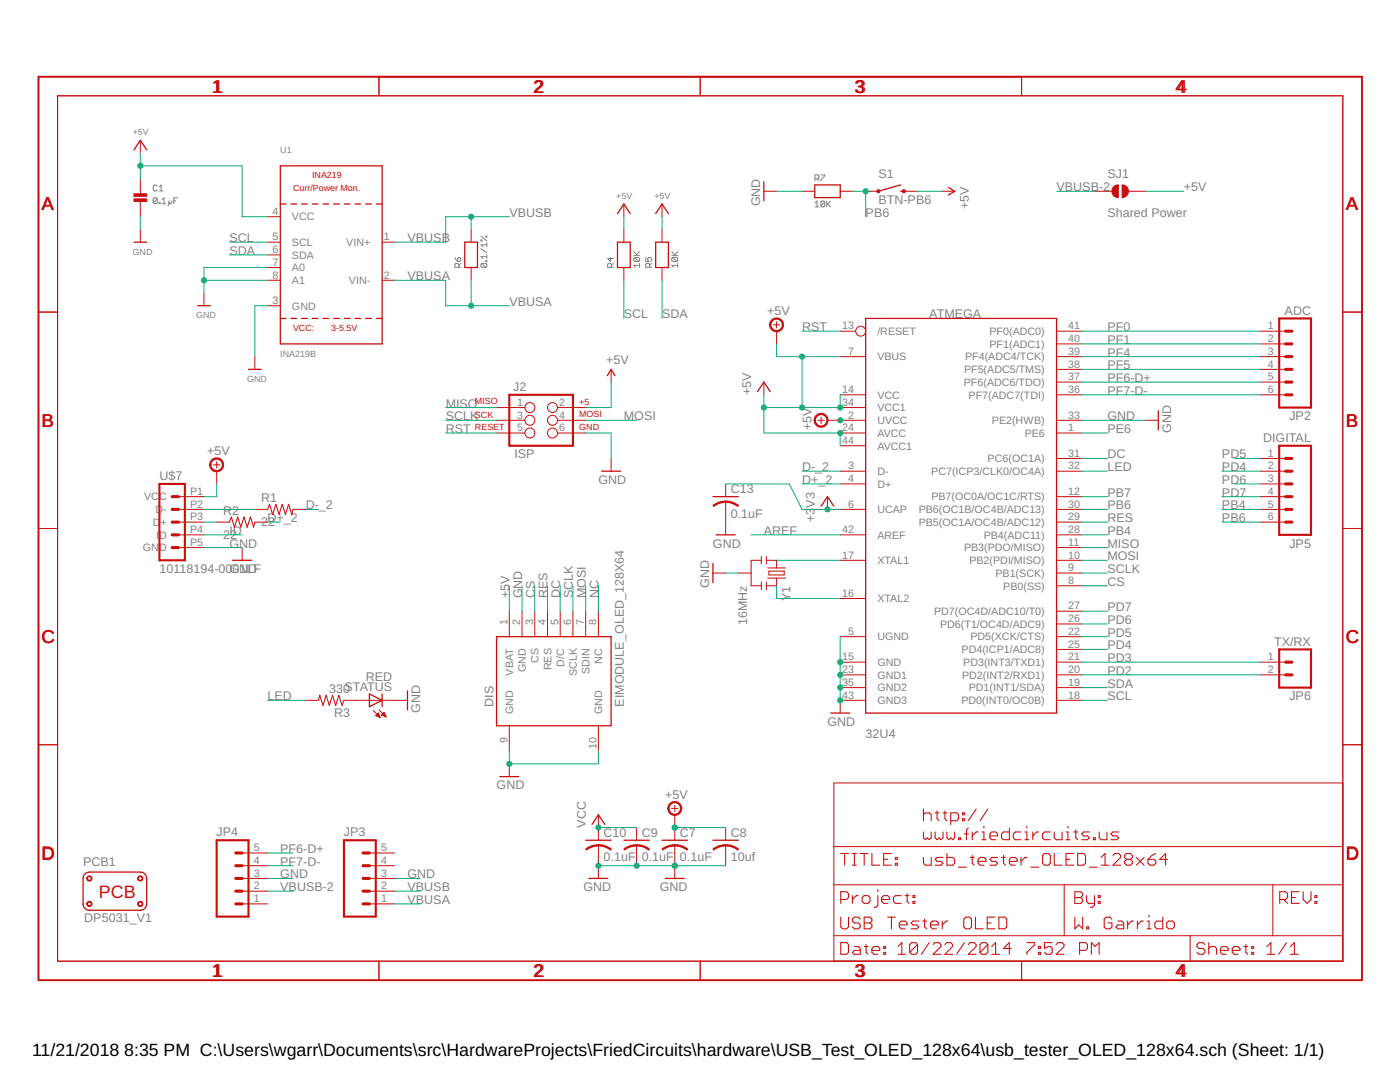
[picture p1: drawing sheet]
<svg xmlns="http://www.w3.org/2000/svg" width="279mm" height="216mm" viewBox="0 0 279 216" stroke-linecap="round" stroke-linejoin="round" font-family="sans-serif">
<g fill="none" stroke="#808080" stroke-width=".2">
<path d="M31.4 37.1l-.2-.2h-.4l-.2 .2v.8l.2 .2h.4l.2-.2M31.4 39.7l-.2-.2h-.4l-.2 .2v.7M31.4 39.7v.7l-.2 .2h-.4l-.2-.2M31.4 39.7l-.8 .7M31.7 38.1h.8M31.7 37.3l.5-.4v1.2M32.3 39.9l.4-.4v1.1M35.5 39.5h-.8v1.1M162.6 35.7h.6l.2-.2v-.4l-.2-.2h-.6v1.2M163 35.7l.4 .4M163.8 34.9h.8v.2l-.8 .8v.2M31.7 40.4h.3v.2h-.3z"/>
<path d="M32.3 40.6h.8M33.7 40.1v.7l-.2 .2M34.3 40.1v.3l-.2 .2-.4-.2M34.7 40.1h.4M90.8 51.4l.6 .8M91.4 51.6l.2-.2 .3 .2v.4l-.1 .2h-.4zM91.6 53.3v-.6l-.2-.1h-.4l-.2 .1v.6h1.1M91.9 52.6l-.3 .4M96 47.9h.2v.2h-.2zM96 49.6l1.2 .8M96 47.1l1.2 1M96.2 52.6l-.2 .1v.4l.2 .2h.8"/>
<path d="M96.2 52.6h.8l.2 .1v.4l-.2 .2M96.2 52.6l.8 .7M97 52h.2v.2h-.2zM97 47.1h.2v.2h-.2zM97.2 48.5v.8M97.2 50.8v.8M97.2 51.2h-1.2l.4 .4M97.2 48.9h-1.2l.4 .4M121.8 51.4v.8l-.5-.6h1.1M122 53.3v-.6l-.2-.1h-.3l-.2 .1v.6h1.1M122.4 52.6l-.4 .4M126.5 51h1.1"/>
<path d="M126.5 50.2l.7 .8M126.7 51.4h.7l.2 .2v.4l-.2 .2M126.7 51.4l-.2 .2v.4l.2 .2h.7M126.7 51.4l.7 .8M127.6 53h-1.1l.4 .3M127.6 52.6v.7M127.6 50.2l-.6 .6M128.9 51.4v.8h.6l-.2-.4 .2-.4h.4l.1 .2v.4l-.1 .2M129.6 53.3v-.6l-.1-.1h-.4l-.2 .1v.6h1.1M130 52.6l-.4 .4M134.1 51h1.2M134.1 50.2l.8 .8"/>
<path d="M134.3 51.4l-.2 .2v.4l.2 .2h.8M134.3 51.4h.8l.2 .2v.4l-.2 .2M134.3 51.4l.8 .8M135.3 53h-1.2l.4 .3M135.3 52.6v.7M135.3 50.2l-.6 .6M162.6 40.5l.4-.4v1.2M162.6 41.3h.8M164.6 40.3v.8l-.2 .2h-.4l-.2-.2M164.6 40.3l-.2-.2h-.4l-.2 .2v.8M164.6 40.3l-.8 .8M165 40.1v1.2"/>
<path d="M165.2 40.7l.6 .6M165.8 40.1l-.8 .8"/>
</g>
<g fill="none" stroke="#c90d0c" stroke-width=".25">
<path d="M26.7 29.9l1.3-1.9 1.3 1.9M55.9 33.1h20.4v35.5h-20.4zM152.4 36.3v3.8M162.6 36.9h5.1v2.5h-5.1zM179.7 38.2h.7M179.7 36.9l-4.4 1.3M189.3 37.4l1.2 .8-1.2 .7M26.7 48.3h2.6M55.9 40.7h1.2M58.1 40.7h1.1M60.2 40.7h1.1M62.3 40.7h1.2"/>
<path d="M64.5 40.7h1.1M66.6 40.7h1.1M68.7 40.7h1.1M70.9 40.7h1.1M73 40.7h1.1M75.1 40.7h1.2M92.8 48.3h2.5v5.1h-2.5zM123.2 48.3h2.6v5.1h-2.6zM123.2 42.6l1.3-1.9 1.3 1.9M130.9 48.3h2.5v5.1h-2.5zM130.9 42.6l1.2-1.9 1.3 1.9M39.4 61h2.6"/>
<path d="M49.6 73.7h2.5M55.9 63.5h1.2M58.1 63.5h1.1M60.2 63.5h1.1M62.3 63.5h1.2M64.5 63.5h1.1M66.6 63.5h1.1M68.7 63.5h1.1M70.9 63.5h1.1M73 63.5h1.1M75.1 63.5h1.2M121.2 75l.8-1.3 .7 1.3"/>
<path d="M151.2 78.1l1.2-1.9 1.3 1.9M172.8 63.5h38.1v78.8h-38.1zM120.1 94h3.8M142.3 99.1h5.1M231.2 82v3.8M46.4 111.8h3.8M142.3 112.4v3.8M142.9 106.7h3.8M163.9 101l1.2-1.9 1.3 1.9M73.7 138.5l2.6 1.2-2.6 1.3zM76.3 138.5v2.5M81.3 137.8v3.8"/>
<path d="M99.1 127h22.9v17.8h-22.9zM99.7 155h3.8M165.8 142.3h3.8M16.8 174.5l.5-.4 .5-.1h10.2l.6 .1 .5 .6 .2 .6v5.1l-.2 .5-.5 .6-.6 .1h-10.2l-.5-.1-.5-.3-.2-.8v-5.1zM116.9 167.7h5.1M117.5 175.3h3.8M118.2 164.5l1.2-1.9 1.3 1.9M124.5 167.7h5.1M132.1 167.7h5.1M132.8 175.3h3.8M142.3 167.7h5.1"/>
</g>
<g fill="#c90d0c" stroke="#c90d0c" stroke-width=".2">
<path d="M17.5 174.9a.52 .52 0 0 1 .8 .1 .52 .52 0 0 1-.3 .8 .52 .52 0 0 1-.7-.5h.2a.37 .37 0 0 1 .4-.4 .37 .37 0 0 1 .2 .6 .37 .37 0 0 1-.6-.1l-.2-.1z" fill-rule="evenodd"/>
<path d="M17.5 180a.52 .52 0 0 1 .8 .1 .52 .52 0 0 1-.3 .8 .52 .52 0 0 1-.7-.5h.2a.37 .37 0 0 1 .5-.4 .37 .37 0 0 1 .1 .6 .37 .37 0 0 1-.6-.1l-.2-.1z" fill-rule="evenodd"/>
<path d="M27.6 180a.52 .52 0 0 1 .9 .1 .52 .52 0 0 1-.4 .8 .52 .52 0 0 1-.6-.5h.1a.37 .37 0 0 1 .5-.4 .37 .37 0 0 1 .2 .6 .37 .37 0 0 1-.6-.1l-.2-.1z" fill-rule="evenodd"/>
<path d="M27.6 174.9a.52 .52 0 0 1 .9 .1 .52 .52 0 0 1-.4 .8 .52 .52 0 0 1-.6-.5h.1a.37 .37 0 0 1 .5-.4 .37 .37 0 0 1 .2 .6 .37 .37 0 0 1-.6-.1l-.2-.1z" fill-rule="evenodd"/>
<path d="M144.8 100l1.4 .2 1.2 .7-.2 .1-1.3-.6-1.1-.2z" fill-rule="evenodd"/>
<path d="M142.3 100.9l1.2-.7 1.3-.2v.2l-1 .2-1.4 .6z" fill-rule="evenodd"/>
<path d="M154 63.9a1.4 1.4 0 0 1 2.2 .2 1.4 1.4 0 0 1-.8 2.1 1.4 1.4 0 0 1-1.8-1.4h.2a1.15 1.15 0 0 1 1.7-1 1.15 1.15 0 0 1 .2 1.9 1.15 1.15 0 0 1-1.8-.6l-.1-.3h-.2z" fill-rule="evenodd"/>
<path d="M162.9 82.9a1.39 1.39 0 0 1 2.2 .3 1.39 1.39 0 0 1-.9 2 1.39 1.39 0 0 1-1.7-1.3h.2a1.15 1.15 0 0 1 1.6-1.1 1.15 1.15 0 0 1 .3 1.9 1.15 1.15 0 0 1-1.8-.5l-.1-.3h-.2z" fill-rule="evenodd"/>
<path d="M134.7 168.6l1.3 .2 1.2 .6-.1 .2-1.4-.7-1-.1z" fill-rule="evenodd"/>
<path d="M132.1 169.4l1.2-.6 1.4-.2v.2l-1.5 .3-.9 .5z" fill-rule="evenodd"/>
<path d="M133.6 160.4a1.4 1.4 0 0 1 2.3 .2 1.4 1.4 0 0 1-.9 2.1 1.4 1.4 0 0 1-1.7-1.4h.2a1.15 1.15 0 0 1 1.6-1 1.15 1.15 0 0 1 .3 1.9 1.15 1.15 0 0 1-1.8-.6l-.1-.3h-.2z" fill-rule="evenodd"/>
<path d="M127 168.6l1.4 .2 1.2 .6-.1 .2-1.4-.7-1.1-.1z" fill-rule="evenodd"/>
<path d="M124.5 169.4l1.2-.6 1.3-.2v.2l-1.5 .3-.8 .5z" fill-rule="evenodd"/>
<path d="M119.4 168.6l1.4 .2 1.2 .6-.2 .2-1.3-.7-1.1-.1z" fill-rule="evenodd"/>
<path d="M116.9 169.4l1.2-.6 1.3-.2v.2l-1.5 .3-.9 .5z" fill-rule="evenodd"/>
<path d="M144.8 168.6l1.4 .2 1.2 .6-.2 .2-1.3-.7-1.1-.1z" fill-rule="evenodd"/>
<path d="M142.3 169.4l1.2-.6 1.3-.2v.2l-1.5 .3-.9 .5z" fill-rule="evenodd"/>
<path d="M42.2 91.8a1.39 1.39 0 0 1 2.2 .2 1.39 1.39 0 0 1-.8 2.1 1.39 1.39 0 0 1-1.8-1.3h.3a1.14 1.14 0 0 1 1.7-1 1.14 1.14 0 0 1 .1 1.9 1.14 1.14 0 0 1-1.8-.7v-.2h-.3z" fill-rule="evenodd"/>
<path d="M223.9 36.9a1.27 1.27 0 0 1 1.3 1.3 1.27 1.27 0 0 1-1.3 1.2z" fill-rule="evenodd"/>
<path d="M222.2 37.3l.5-.3 .5-.1v2.5a1.27 1.27 0 0 1-1.2-.7 1.27 1.27 0 0 1 .2-1.4z" fill-rule="evenodd"/>
<circle cx="175.3" cy="38.2" r=".33"/>
<circle cx="180.4" cy="38.2" r=".33"/>
</g>
<g fill="none" stroke="#c90d0c" stroke-width=".2">
<path d="M11.5 19.1h256.5v172.7h-256.5zM75.6 15.3v3.8M139.7 15.3v3.8M203.9 15.3v3.8M28 28v2.5M28 35.6v3.3M28 39.9v3.3M152.4 38.2h2.6M160.1 38.2h2.5M167.7 38.2h2.5M172.8 38.2h2.5M180.4 38.2h2.5"/>
<path d="M188 38.2h2.5M218.5 38.2h3.4M225.2 38.2h3.4M28 45.8v2.5M40.7 58.5v2.5M53.4 48.3h2.5M53.4 55.9h2.5M53.4 43.2h2.5M53.4 50.9h2.5M53.4 53.4h2.5M76.3 48.3h2.5M76.3 55.9h2.5"/>
<path d="M94 45.8v2.5M94 53.4v2.5M124.5 40.7v2.5M124.5 45.8v2.5M124.5 53.4v2.5M132.1 40.7v2.5M132.1 45.8v2.5M132.1 53.4v2.5M7.7 62.3h3.8M50.9 71.2v2.5M53.4 61h2.5M122 73.7v2.5"/>
<path d="M152.4 76.2v2.6M154.3 64.8h1.3M155 64.2v1.2M155 66.1v2.5M167.7 78.8h5.1M167.7 66.1h3.1M167.7 71.2h5.1M210.9 78.8h5M210.9 66.1h5M210.9 68.6h5M210.9 71.2h5M210.9 73.7h5"/>
<path d="M210.9 76.2h5M251.5 78.8h5.1M251.5 66.1h5.1M251.5 68.6h5.1M251.5 71.2h5.1M251.5 73.7h5.1M251.5 76.2h5.1M268 62.3h3.8M35.6 99.1h5.1M42.6 92.8h1.3M43.2 92.1v1.3M43.2 94v2.6"/>
<path d="M99.1 83.9h5.7M99.1 86.4h5.7M99.1 81.3h5.7M111.3 83.9h5.6M111.3 86.4h5.6M111.3 81.3h5.6M122 91.5v2.5M144.8 96.6v2.5M163.2 83.9h1.3M163.9 83.2v1.3M165.1 83.9h7.7M165.1 99.1v2.5"/>
<path d="M167.7 94h5.1M167.7 86.4h5.1M167.7 96.6h5.1M167.7 88.9h5.1M167.7 81.3h5.1M210.9 83.9h5M210.9 94h5M210.9 86.4h5M210.9 91.5h5M210.9 99.1h5M228.6 83.9h2.6M251.5 94h5.1"/>
<path d="M251.5 91.5h5.1M251.5 99.1h5.1M251.5 96.6h5.1M7.7 105.5h3.8M35.6 109.3h5.1M35.6 106.7h5.1M35.6 101.6h5.1M35.6 104.2h5.1M43.2 104.2h2.6M48.3 109.3v2.5M50.9 101.6h2.5M50.9 104.2h2.5"/>
<path d="M58.5 101.6h2.5M142.3 114.3h2.5M144.8 100.1v6.6M147.4 114.3h2.5M151.9 111.8h-2v5.1h2M151.9 111v1.6M151.9 116.1v1.5M153 111.8h2v1.5M153 111v1.6M153 116.1v1.5M153.2 115.4h3.6M153.2 113.3h3.6"/>
<path d="M153.5 114h3v.7h-3zM155 115.4v1.5h-2M167.7 119.4h5.1M167.7 111.8h5.1M167.7 106.7h5.1M167.7 101.6h5.1M210.9 111.8h5M210.9 109.3h5M210.9 114.3h5M210.9 116.9h5M210.9 106.7h5M210.9 101.6h5"/>
<path d="M210.9 104.2h5M251.5 101.6h5.1M251.5 104.2h5.1M268 105.5h3.8M61 139.7h2.6M68.6 139.7h12.7M101.6 122v5M104.2 122v5M106.7 122v5M109.3 122v5M111.8 122v5M114.3 122v5"/>
<path d="M116.9 122v5M119.4 122v5M167.7 132.1h5.1M167.7 127h5.1M167.7 134.7h5.1M167.7 137.2h5.1M172.8 139.7h-5.1v2.6M210.9 132.1h5M210.9 127h5M210.9 122h5M210.9 124.5h5M210.9 129.6h5"/>
<path d="M210.9 134.7h5M210.9 137.2h5M210.9 139.7h5M251.5 132.1h5.1M251.5 134.7h5.1M7.7 148.6h3.8M74.5 141.8l1.4 1.4M75 142.8l.9 .4M75 142.8h.7M75.1 142.6h.5M75.2 142.5h.4M75.2 142.9h.6"/>
<path d="M75.4 142.4h.1M75.5 142.3h.1M75.5 142.3l-.5 .5M75.5 142.3l.4 .9M75.5 143h.3M75.6 141.6l1.4 1.4M75.8 143.1h.1M76.1 142.6h.8M76.1 142.7l.9 .3M76.1 142.7l.5-.5 .4 .8M76.2 142.5h.6M76.4 142.4h.4"/>
<path d="M76.4 142.8h.5M76.5 142.3h.2M76.6 142.2h.1M76.7 142.9h.3M77 143h.1M101.6 144.8v5.1M101.6 152.4v2.6M119.4 144.8v5.1M268 148.6h3.8M268 156.2h-101.6v35.6M48.3 177.8h5.1M48.3 175.3h5.1"/>
<path d="M48.3 172.7h5.1M48.3 170.2h5.1M73.7 177.8h5.1M73.7 175.3h5.1M73.7 172.7h5.1M73.7 170.2h5.1M119.4 162.6v5.1M119.4 168.7v6.6M127 165.1v2.6M127 168.7v4M134 161.3h1.3M134.7 160.7v1.2"/>
<path d="M134.7 162.6v5.1M134.7 168.7v6.6M144.8 165.1v2.6M144.8 168.7v4M166.4 176.6h101.6M166.4 168.9h101.6M212.4 176.6v10.1M254 176.6v10.1M48.3 180.4h5.1M73.7 180.4h5.1M75.6 191.8v3.8M139.7 191.8v3.8"/>
<path d="M166.4 186.7h101.6M203.9 191.8v3.8M237.5 186.7v5.1"/>
<circle cx="171.8" cy="66.1" r=".99"/>
<circle cx="105.7" cy="86.4" r=".99"/>
<circle cx="105.7" cy="81.3" r=".99"/>
<circle cx="105.7" cy="83.9" r=".99"/>
<circle cx="110.3" cy="86.4" r=".99"/>
<circle cx="110.3" cy="81.3" r=".99"/>
<circle cx="110.3" cy="83.9" r=".99"/>
</g>
<path d="M101.6 78.8h12.7v10.1h-12.7zM255.3 63.5h6.3v17.8h-6.3zM31.8 96.6h5.1v15.2h-5.1zM255.3 88.9h6.3v17.8h-6.3zM255.3 129.6h6.3v7.6h-6.3zM43.2 167.7h6.4v15.2h-6.4zM68.6 167.7h6.4v15.2h-6.4z" fill="none" stroke="#c90d0c" stroke-width=".42"/>
<g fill="none" stroke="#c90d0c" stroke-width=".61">
<path d="M256.6 71.2h1.2M256.6 68.6h1.2M256.6 66.1h1.2M256.6 76.2h1.2M256.6 73.7h1.2M256.6 78.8h1.2M34.4 99.1h1.2M256.6 96.6h1.2M256.6 94h1.2M256.6 91.5h1.2M256.6 99.1h1.2M34.4 101.6h1.2"/>
<path d="M34.4 104.2h1.2M34.4 109.3h1.2M34.4 106.7h1.2M256.6 101.6h1.2M256.6 104.2h1.2M256.6 134.7h1.2M256.6 132.1h1.2M47.1 175.3h1.2M47.1 177.8h1.2M47.1 170.2h1.2M47.1 172.7h1.2M72.5 175.3h1.2"/>
<path d="M72.5 177.8h1.2M72.5 170.2h1.2M72.5 172.7h1.2M47.1 180.4h1.2M72.5 180.4h1.2"/>
</g>
<g fill="none" stroke="#c90d0c" stroke-width=".21">
<path d="M45.8 104.2l.4-1 .6 2 .6-2 .7 2 .6-2 .6 2 .7-2 .6 2 .3-1M53.4 101.6l.4-1 .6 2.1 .7-2.1 .6 2.1 .6-2.1 .7 2.1 .6-2.1 .6 2.1 .3-1.1M63.6 139.7l.2-1 .7 2.1 .6-2.1 .6 2.1 .7-2.1 .6 2.1 .6-2.1 .7 2.1 .3-1.1M167.8 179.5h1.2l.3-.4v-.8l-.3-.4h-1.2v2.4M167.8 170.3h1.5M168.6 170.3v2.3M170.1 170.3h.8M170.1 172.6h.8M170.1 178.7v1.6M170.5 170.3v2.3M171.3 178.7h-.4l-.8 .8M171.7 170.3h1.5"/>
<path d="M172.1 179.1l.4-.4h.7l.4 .4v.8l-.4 .4h-.7l-.4-.4zM172.5 170.3v2.3M174 170.3v2.3h1.6M175.2 178.7v2l-.4 .3h-.4M175.2 177.5v.4M176 179.5h1.5v-.4l-.4-.4h-.7l-.4 .4v.8l.4 .4h.7M176.4 171.5h.7M177.9 170.3h-1.5v2.3h1.5M178.7 172.3h.4v.3h-.4zM178.7 171.1h.4v.4h-.4zM179.9 178.7h-1.2l-.4 .4v.8l.4 .4h1.2M180.6 178.7h.8"/>
<path d="M181 178.3v1.6l.4 .4M182.2 179.9h.4v.4h-.4zM182.2 178.7h.4v.4h-.4zM184.3 171.1v1.2l.4 .3h1.1v-1.5M184.3 161.4v2.4M184.3 166v1.2l.4 .4 .4-.4 .4 .4 .3-.4v-1.2M184.3 162.6l.4-.4h.8l.3 .4v1.2M186.6 162.2h.8M186.6 166v1.2l.4 .4 .4-.4 .4 .4 .4-.4v-1.2M187 161.8v1.6l.4 .4M188.2 171.1h-1.2l-.4 .4 .4 .4h.8l.4 .4-.4 .3h-1.2M188.2 162.2h.8"/>
<path d="M188.6 161.8v1.6l.4 .4M189 170.3v2.3h1.1l.4-.3v-.8l-.4-.4h-1.1M189 166v1.2l.4 .4 .3-.4 .4 .4 .4-.4v-1.2M189.7 163.8h1.2l.4-.4v-.8l-.4-.4h-1.2v2.3M191.3 173h1.6M191.3 167.2h.4v.4h-.4zM192.1 162.2h.4v.4h-.4zM192.1 163.4h.4v.4h-.4zM192.5 166.4h.8M193.3 165.2l-.4 .4v2M193.7 171.1h.7M194 166v1.6"/>
<path d="M194 170.7v1.6l.4 .3M194.8 161.4l-1.5 2.4M195.2 171.9h1.6v-.4l-.4-.4h-.8l-.4 .4v.8l.4 .3h.8M195.2 166h-.4l-.8 .8M196 167.6h.8M196 166h.4v1.6M196.4 164.8v.4M197.1 161.4l-1.5 2.4M197.5 166.8h1.6v-.4l-.4-.4h-.8l-.4 .4v.8l.4 .4h.8M199.1 171.1h-1.2l-.4 .4 .4 .4h.8l.4 .4-.4 .3h-1.2M199.9 171.1h.8M200.3 170.7v1.6l.4 .3"/>
<path d="M201.4 171.9h1.6v-.4l-.4-.4h-.8l-.4 .4v.8l.4 .3h.8M201.4 165.2v2.4h-1.1l-.4-.4v-.8l.4-.4h1.1M203.8 171.1v1.5M203.8 166h-1.2l-.4 .4v.8l.4 .4h1.2M204.6 166h.3v1.6M204.6 167.6h.7M204.9 171.1h-.3l-.8 .8M204.9 164.8v.4M205.7 173h1.6M206.1 166v1.6M207.3 166h-.4l-.8 .8M208.1 170.7l.3-.4h.8l.4 .4v1.6l-.4 .3h-.8l-.3-.3z"/>
<path d="M209.6 166h-1.2l-.3 .4v.8l.3 .4h1.2M210.4 170.3v2.3h1.6M210.4 166v1.2l.4 .4h1.2v-1.6M212.7 171.5h.8M212.7 167.6h.8M212.7 166h.4v1.6M213.1 164.8v.4M214.3 170.3h-1.6v2.3h1.6M214.3 166h.8M214.5 177.9h1.2l.4 .4v.4l-.4 .4 .4 .4v.4l-.4 .4h-1.2zM214.5 179.1h1.2M214.7 165.6v1.6l.4 .4"/>
<path d="M215.1 170.3h1.1l.4 .4v1.6l-.4 .3h-1.1zM216.9 178.7v1.2l.3 .4h1.2M217.4 173h1.6M217.4 166h-1.2l-.3 .4 .3 .4h.8l.4 .4-.4 .4h-1.1M218.2 167.2h.4v.4h-.4zM218.4 178.7v2l-.4 .3h-.4M219.2 179.9h.4v.4h-.4zM219.2 178.7h.4v.4h-.4zM219.4 166v1.2l.4 .4h1.1v-1.6M219.8 172.6h1.5M219.8 171.1l.7-.8v2.3M222.1 170.7l.4-.4h.8l.3 .4v.4l-1.5 1.5h1.5"/>
<path d="M223.3 166h-1.2l-.4 .4 .4 .4h.8l.4 .4-.4 .4h-1.2M224.8 171.5l-.4-.4v-.4l.4-.4h.8l.4 .4v.4l-.4 .4M224.8 171.5l-.4 .4v.4l.4 .3h.8l.4-.3v-.4l-.4-.4M224.8 171.5h.8M226.8 171.1l1.5 1.5M228.3 171.1l-1.5 1.5M229.1 171.5h1.2l.4 .4v.4l-.4 .3h-.8l-.4-.3zM230.7 170.3l-.8 .4-.8 .8M233 171.5h-1.5l1.1-1.2v2.3M255.4 179.5h1.2l.4-.4v-.8l-.4-.4h-1.2v2.4M256.2 179.5l.8 .8M257.7 179.1h.8"/>
<path d="M259.3 177.9h-1.6v2.4h1.6M260.1 177.9v1.6l.8 .8 .7-.8v-1.6M262.4 179.9h.4v.4h-.4zM262.4 178.7h.4v.4h-.4zM167.8 183v2l.4 .3h.8l.3-.3v-2M167.8 188.1h1.2l.3 .4v1.5l-.3 .4h-1.2zM170.5 188.9h.8l.4 .4v1.1h-1.2l-.4-.4 .4-.4h1.2M171.7 183.4l-.4-.4h-.8l-.4 .4v.4l.4 .4h.8l.4 .4v.4l-.4 .3h-.8l-.4-.3M172.5 188.9h.7M172.5 183h1.1l.4 .4v.4l-.4 .4 .4 .4v.4l-.4 .3h-1.1zM172.5 184.2h1.1M172.8 188.5v1.5l.4 .4"/>
<path d="M174 189.6h1.6v-.3l-.4-.4h-.8l-.4 .4v.7l.4 .4h.8M176.4 190h.3v.4h-.3zM176.4 188.9h.3v.4h-.3zM177.1 183h1.6M177.9 183v2.3M179.2 190.4h1.6M179.2 188.9l.8-.8v2.3M179.5 184.6h1.5v-.4l-.4-.4h-.7l-.4 .4v.8l.4 .3h.7M183.1 188.5v1.5l-.4 .4h-.8l-.4-.4M183.1 188.5l-.4-.4h-.8l-.4 .4v1.5M183.1 188.5l-1.6 1.5M183.4 183.8h-1.2l-.4 .4 .4 .4h.8l.4 .4-.4 .3h-1.2"/>
<path d="M184.1 183.8h.8M184.5 183.4v1.6l.4 .3M185.4 188.1l-1.5 2.3M185.7 184.6h1.6v-.4l-.4-.4h-.8l-.4 .4v.8l.4 .3h.8M186.2 188.5l.4-.4h.8l.4 .4v.4l-1.6 1.5h1.6M188 183.8v1.5M188.6 188.5l.4-.4h.7l.4 .4v.4l-1.5 1.5h1.5M189.2 183.8h-.4l-.8 .8M192.3 183.4l.4-.4h.8l.4 .4v1.6l-.4 .3h-.8l-.4-.3zM192.5 188.1l-1.6 2.3M193.3 188.5l.3-.4h.8l.4 .4v.4l-1.5 1.5h1.5M194.7 183v2.3h1.5"/>
<path d="M197 184.2h.8M197.1 188.5v1.5l-.4 .4h-.7l-.4-.4M197.1 188.5l-.4-.4h-.7l-.4 .4v1.5M197.1 188.5l-1.5 1.5M197.9 190.4h1.6M197.9 188.9l.8-.8v2.3M198.6 183h-1.6v2.3h1.6M199.3 183h1.2l.4 .4v1.6l-.4 .3h-1.2zM201.8 189.3h-1.5l1.1-1.2v2.3M204.9 188.1h1.6v.4l-1.6 1.5v.4M207.3 190h.4v.4h-.4zM207.3 188.9h.4v.4h-.4z"/>
<path d="M210 188.1h-1.6v1.2l.8-.4h.4l.4 .4v.7l-.4 .4h-.8l-.4-.4M210.8 188.5l.4-.4h.7l.4 .4v.4l-1.5 1.5h1.5M214.5 183v2.3l.8-.7 .8 .7v-2.3M215.5 189.6h1.1l.4-.3v-.8l-.4-.4h-1.1v2.3M216.9 185h.3v.3h-.3zM217.8 190.4v-2.3l.8 .8 .8-.8v2.3M221.9 183.4l-.4-.4h-.8l-.3 .4v1.6l.3 .3h.8l.4-.3v-.8h-.8M223.1 183.8h.8l.4 .4v1.1h-1.2l-.4-.3 .4-.4h1.2M225 183.8v1.5M226.2 183.8h-.4l-.8 .8M227 183.8v1.5M228.2 183.8h-.4l-.8 .8"/>
<path d="M228.9 185.3h.8M228.9 183.8h.4v1.5M229.3 182.6v.4M232.1 183v2.3h-1.2l-.4-.3v-.8l.4-.4h1.2M232.8 184.2l.4-.4h.8l.4 .4v.8l-.4 .3h-.8l-.4-.3zM240.5 188.5l-.4-.4h-.8l-.4 .4v.4l.4 .4h.8l.4 .3v.4l-.4 .4h-.8l-.4-.4M241.2 189.3l.4-.4h.8l.4 .4v1.1M241.2 188.1v2.3M243.6 189.6h1.5v-.3l-.4-.4h-.7l-.4 .4v.7l.4 .4h.7M245.9 189.6h1.6v-.3l-.4-.4h-.8l-.4 .4v.7l.4 .4h.8M248.2 188.9h.8M248.6 188.5v1.5l.4 .4"/>
<path d="M249.8 190h.4v.4h-.4zM249.8 188.9h.4v.4h-.4zM252.9 190.4h1.5M252.9 188.9l.7-.8v2.3M256.8 188.1l-1.6 2.3M257.5 190.4h1.6M257.5 188.9l.8-.8v2.3"/>
</g>
<g fill="#c90d0c" stroke="#c90d0c" stroke-width=".2">
<path d="M26.7 39.7h2.6v.5h-2.6z"/>
<path d="M26.7 38.7h2.6v.5h-2.6z"/>
</g>
<path d="M7.7 15.3h264.1v180.3h-264.1z" fill="none" stroke="#c90d0c" stroke-width=".32"/>
<g fill="none" stroke="#0dab76" stroke-width=".2">
<path d="M28 33.1h20.3v10.1h5.1M28 30.5v5.1M155 38.2h5.1M170.2 38.2h2.6v5M182.9 38.2h5.1M210.9 38.2h7.6M228.6 38.2h7.6M28 43.2v2.6M40.7 55.9h12.7M45.8 48.3h7.6M45.8 50.9h7.6M53.4 53.4h-12.7v5.1"/>
<path d="M78.8 55.9h10.1v5.1h12.7M94 43.2v2.6M94 55.9v5.1M101.6 43.2h-12.7v5.1h-10.1M124.5 43.2v2.6M124.5 55.9v7.6M132.1 43.2v2.6M132.1 55.9v7.6M53.4 61h-2.5v10.2M122 76.2v5.1h-5.1M152.4 78.8v7.6h15.3v2.5M155 68.6v2.6h12.7"/>
<path d="M160.1 66.1h7.6M160.1 71.2v10.1M167.7 78.8v2.5h-15.3M215.9 66.1h35.6M215.9 71.2h35.6M215.9 73.7h35.6M215.9 68.6h35.6M215.9 76.2h35.6M215.9 78.8h35.6M43.2 96.6v2.5h-2.5M88.9 86.4h10.2M88.9 83.9h10.2"/>
<path d="M88.9 81.3h10.2M116.9 86.4h5.1v5.1M116.9 83.9h10.1M144.8 96.6h12.7l2.6 5h7.6M160.1 96.6h7.6M160.1 94h7.6M215.9 86.4h5.1M215.9 83.9h12.7M215.9 91.5h5.1M215.9 99.1h5.1M215.9 94h5.1M243.9 99.1h7.6"/>
<path d="M243.9 94h7.6M246.4 91.5h5.1M246.4 96.6h5.1M40.7 109.3h7.6M40.7 104.2h2.5M40.7 101.6h10.2M40.7 106.7h7.6M53.4 104.2h2.5M61 101.6h2.6M101.6 116.9v5.1M104.2 116.9v5.1M106.7 116.9v5.1"/>
<path d="M109.3 116.9v5.1M111.8 116.9v5.1M114.3 116.9v5.1M116.9 116.9v5.1M119.4 116.9v5.1M144.8 114.3h2.6M149.9 106.7h17.8M155 116.9v2.5h12.7M155 111.8h12.7M215.9 109.3h5.1M215.9 114.3h5.1M215.9 104.2h5.1"/>
<path d="M215.9 111.8h5.1M215.9 101.6h5.1M215.9 106.7h5.1M215.9 116.9h5.1M243.9 104.2h7.6M243.9 101.6h7.6M53.4 139.7h7.6M167.7 127v12.7M215.9 137.2h5.1M215.9 139.7h5.1M215.9 134.7h35.6M215.9 132.1h35.6"/>
<path d="M215.9 129.6h5.1M215.9 127h5.1M215.9 124.5h5.1M215.9 122h5.1M101.6 149.9v2.5h17.8v-2.5M53.4 177.8h5.1M53.4 175.3h5.1M53.4 172.7h5.1M53.4 170.2h5.1M78.8 177.8h5.1M78.8 175.3h5.1M119.4 172.7h25.4"/>
<path d="M119.4 165.1h7.6M134.7 165.1h10.1M78.8 180.4h5.1"/>
</g>
<g fill="#0dab76" stroke="#0dab76" stroke-width=".2">
<circle cx="94" cy="61" r=".51"/>
<circle cx="94" cy="43.2" r=".51"/>
<circle cx="167.7" cy="132.1" r=".51"/>
<circle cx="167.7" cy="134.7" r=".51"/>
<circle cx="167.7" cy="137.2" r=".51"/>
<circle cx="167.7" cy="139.7" r=".51"/>
<circle cx="40.7" cy="55.9" r=".51"/>
<circle cx="134.7" cy="172.7" r=".51"/>
<circle cx="127" cy="172.7" r=".51"/>
<circle cx="119.4" cy="172.7" r=".51"/>
<circle cx="101.6" cy="152.4" r=".51"/>
<circle cx="165.1" cy="101.6" r=".51"/>
<circle cx="167.7" cy="83.9" r=".51"/>
<circle cx="167.7" cy="81.3" r=".51"/>
<circle cx="167.7" cy="86.4" r=".51"/>
<circle cx="152.4" cy="81.3" r=".51"/>
<circle cx="160.1" cy="71.2" r=".51"/>
<circle cx="160.1" cy="81.3" r=".51"/>
<circle cx="28" cy="33.1" r=".51"/>
<circle cx="134.7" cy="165.1" r=".51"/>
<circle cx="119.4" cy="165.1" r=".51"/>
<circle cx="172.8" cy="38.2" r=".51"/>
</g>
<g font-size="3.7" fill="#c90d0c">
<text x="42.3" y="18.5">1</text>
<text x="106.4" y="18.5">2</text>
<text x="170.5" y="18.5">3</text>
<text x="234.6" y="18.5">4</text>
<text x="8.3" y="42">A</text>
<text x="268.6" y="42">A</text>
<text x="8.3" y="85.2">B</text>
<text x="268.6" y="85.2">B</text>
<text x="8.3" y="128.3">C</text>
<text x="268.6" y="128.3">C</text>
<text x="8.3" y="171.5">D</text>
<text x="268.6" y="171.5">D</text>
<text x="42.3" y="195">1</text>
<text x="106.4" y="195">2</text>
<text x="170.5" y="195">3</text>
<text x="234.6" y="195">4</text>
</g>
<text font-size="3.6" fill="#c90d0c" x="19.7" y="179.1">PCB</text>
<g font-size="3.5">
<text x="6.4" y="210.7">11/21/2018</text>
<text x="24.8" y="210.7">8:35 PM C:\Users\wgarr\Documents\src\HardwareProjects\FriedCircuits\hardware\USB_Test_OLED_128x64\usb_tester_OLED_128x64.sch (Sheet: 1/1)</text>
</g>
<g font-size="2.5" fill="#808080">
<text x="175.3" y="35.6">S1</text>
<text x="221" y="35.6">SJ1</text>
<text x="151.7" y="41.2" transform="rotate(-90 151.7 41.2)">GND</text>
<text x="175.3" y="40.7">BTN-PB6</text>
<text x="193.3" y="41.7" transform="rotate(-90 193.3 41.7)">+5V</text>
<text x="210.9" y="38.2">VBUSB-2</text>
<text x="236.3" y="38.2">+5V</text>
<text x="101.6" y="43.2">VBUSB</text>
<text x="172.8" y="43.2">PB6</text>
<text x="221" y="43.2">Shared Power</text>
<text x="45.8" y="50.9">SDA</text>
<text x="45.8" y="48.3">SCL</text>
<text x="81.3" y="48.3">VBUSB</text>
<text x="81.3" y="55.9">VBUSA</text>
<text x="101.6" y="61">VBUSA</text>
<text x="124.5" y="63.6">SCL</text>
<text x="132.1" y="63.6">SDA</text>
<text x="153.1" y="62.9">+5V</text>
<text x="185.5" y="63.6">ATMEGA</text>
<text x="256.4" y="62.8">ADC</text>
<text x="160.1" y="66.1">RST</text>
<text x="221" y="71.2">PF4</text>
<text x="221" y="68.6">PF1</text>
<text x="221" y="66.1">PF0</text>
<text x="121" y="72.7">+5V</text>
<text x="221" y="73.7">PF5</text>
<text x="221" y="76.2">PF6-D+</text>
<text x="89" y="83.9">SCLK</text>
<text x="89" y="81.3">MISO</text>
<text x="102.4" y="78">J2</text>
<text x="124.5" y="83.9">MOSI</text>
<text x="149.9" y="78.8" transform="rotate(-90 149.9 78.8)">+5V</text>
<text x="221" y="83.9">GND</text>
<text x="221" y="78.8">PF7-D-</text>
<text x="257.3" y="83.9">JP2</text>
<text x="89" y="86.4">RST</text>
<text x="162" y="85.8" transform="rotate(-90 162 85.8)">+5V</text>
<text x="221" y="86.4">PE6</text>
<text x="233.7" y="86.4" transform="rotate(-90 233.7 86.4)">GND</text>
<text x="252.1" y="88.2">DIGITAL</text>
<text x="31.8" y="95.8">U$7</text>
<text x="41.3" y="90.8">+5V</text>
<text x="102.7" y="91.5">ISP</text>
<text x="160.1" y="94">D-_2</text>
<text x="221" y="91.5">DC</text>
<text x="221" y="94">LED</text>
<text x="243.9" y="94">PD4</text>
<text x="243.9" y="91.5">PD5</text>
<text x="52.1" y="100.1">R1</text>
<text x="61" y="101.6">D-_2</text>
<text x="119.4" y="96.6">GND</text>
<text x="145.8" y="98.5">C13</text>
<text x="160.1" y="96.6">D+_2</text>
<text x="162.6" y="101.3" transform="rotate(-90 162.6 101.3)">V3</text>
<text x="221" y="101.6">PB6</text>
<text x="221" y="99.1">PB7</text>
<text x="243.9" y="96.6">PD6</text>
<text x="243.9" y="99.1">PD7</text>
<text x="243.9" y="101.6">PB4</text>
<text x="44.5" y="107.5">22</text>
<text x="44.5" y="102.7">R2</text>
<text x="45.8" y="106.7">ID</text>
<text x="52.1" y="104.9">22</text>
<text x="53.4" y="104.2">D+_2</text>
<text x="145.8" y="103.3">0.1uF</text>
<text x="152.4" y="106.7">AREF</text>
<text x="162.6" y="104.2" transform="rotate(-90 162.6 104.2)">+3</text>
<text x="221" y="104.2">RES</text>
<text x="221" y="106.7">PB4</text>
<text x="243.9" y="104.2">PB6</text>
<text x="45.8" y="109.3">GND</text>
<text x="142.3" y="109.3">GND</text>
<text x="221" y="111.8">MOSI</text>
<text x="221" y="109.3">MISO</text>
<text x="257.3" y="109.3">JP5</text>
<text x="31.8" y="114.3">10118194-00GND</text>
<text x="46.4" y="114.3">01LF</text>
<text x="101.6" y="119.4" transform="rotate(-90 101.6 119.4)">+5V</text>
<text x="104.2" y="119.4" transform="rotate(-90 104.2 119.4)">GND</text>
<text x="106.7" y="119.4" transform="rotate(-90 106.7 119.4)">CS</text>
<text x="109.3" y="119.4" transform="rotate(-90 109.3 119.4)">RES</text>
<text x="111.8" y="119.4" transform="rotate(-90 111.8 119.4)">DC</text>
<text x="114.3" y="119.4" transform="rotate(-90 114.3 119.4)">SCLK</text>
<text x="116.9" y="119.4" transform="rotate(-90 116.9 119.4)">MOSI</text>
<text x="119.4" y="119.4" transform="rotate(-90 119.4 119.4)">NC</text>
<text x="141.5" y="117.3" transform="rotate(-90 141.5 117.3)">GND</text>
<text x="157.8" y="119.9" transform="rotate(-90 157.8 119.9)">Y1</text>
<text x="221" y="114.3">SCLK</text>
<text x="221" y="116.9">CS</text>
<text x="149.1" y="124.8" transform="rotate(-90 149.1 124.8)">16MHz</text>
<text x="221" y="124.5">PD6</text>
<text x="221" y="122">PD7</text>
<text x="221" y="129.6">PD4</text>
<text x="221" y="127">PD5</text>
<text x="254.3" y="128.8">TX/RX</text>
<text x="68.8" y="138">STATUS</text>
<text x="73" y="135.8">RED</text>
<text x="221" y="137.2">SDA</text>
<text x="221" y="134.7">PD2</text>
<text x="221" y="132.1">PD3</text>
<text x="53.4" y="139.7">LED</text>
<text x="65.7" y="138.2">330</text>
<text x="66.7" y="143">R3</text>
<text x="83.9" y="142.3" transform="rotate(-90 83.9 142.3)">GND</text>
<text x="98.5" y="141" transform="rotate(-90 98.5 141)">DIS</text>
<text x="124.5" y="141" transform="rotate(-90 124.5 141)">EIMODULE_OLED_128X64</text>
<text x="221" y="139.7">SCL</text>
<text x="257.3" y="139.7">JP6</text>
<text x="165.1" y="144.8">GND</text>
<text x="172.8" y="147.4">32U4</text>
<text x="99.1" y="157.5">GND</text>
<text x="132.8" y="159.4">+5V</text>
<text x="43.2" y="166.9">JP4</text>
<text x="68.6" y="166.9">JP3</text>
<text x="116.9" y="165.1" transform="rotate(-90 116.9 165.1)">VCC</text>
<text x="120.4" y="167">C10</text>
<text x="128.1" y="167">C9</text>
<text x="135.7" y="167">C7</text>
<text x="145.8" y="167">C8</text>
<text x="16.6" y="172.7">PCB1</text>
<text x="55.9" y="170.2">PF6-D+</text>
<text x="55.9" y="172.7">PF7-D-</text>
<text x="120.4" y="171.9">0.1uF</text>
<text x="128.1" y="171.9">0.1uF</text>
<text x="135.7" y="171.9">0.1uF</text>
<text x="145.8" y="171.9">10uf</text>
<text x="55.9" y="175.3">GND</text>
<text x="55.9" y="177.8">VBUSB-2</text>
<text x="81.3" y="177.8">VBUSB</text>
<text x="81.3" y="175.3">GND</text>
<text x="116.4" y="177.8">GND</text>
<text x="131.7" y="177.8">GND</text>
<text x="16.8" y="183.9">DP5031_V1</text>
<text x="81.3" y="180.4">VBUSA</text>
</g>
<g font-size="2.1" fill="#808080">
<text x="54.4" y="42.9">4</text>
<text x="54.4" y="48">5</text>
<text x="58.3" y="44">VCC</text>
<text x="76.6" y="48">1</text>
<text x="54.4" y="50.5">6</text>
<text x="54.4" y="53">7</text>
<text x="58.3" y="51.6">SDA</text>
<text x="58.3" y="49.1">SCL</text>
<text x="69.1" y="49.1">VIN+</text>
<text x="54.4" y="55.6">8</text>
<text x="58.3" y="54.2">A0</text>
<text x="58.3" y="56.7">A1</text>
<text x="69.6" y="56.7">VIN-</text>
<text x="76.6" y="55.6">2</text>
<text x="54.4" y="60.7">3</text>
<text x="58.3" y="61.8">GND</text>
<text x="168.1" y="65.7">13</text>
<text x="213.2" y="65.7">41</text>
<text x="253" y="65.7">1</text>
<text x="169.2" y="70.8">7</text>
<text x="175.1" y="66.9">/RESET</text>
<text x="175.1" y="71.9">VBUS</text>
<text x="192.6" y="71.9">PF4(ADC4/TCK)</text>
<text x="197.5" y="66.9">PF0(ADC0)</text>
<text x="197.5" y="69.4">PF1(ADC1)</text>
<text x="213.2" y="68.3">40</text>
<text x="213.2" y="70.8">39</text>
<text x="253" y="68.3">2</text>
<text x="253" y="70.8">3</text>
<text x="192.3" y="77">PF6(ADC6/TDO)</text>
<text x="192.4" y="74.5">PF5(ADC5/TMS)</text>
<text x="213.2" y="73.4">38</text>
<text x="213.2" y="75.9">37</text>
<text x="253" y="73.4">4</text>
<text x="253" y="75.9">5</text>
<text x="103.2" y="81">1</text>
<text x="103.2" y="83.5">3</text>
<text x="111.6" y="81">2</text>
<text x="111.6" y="83.5">4</text>
<text x="168.1" y="78.4">14</text>
<text x="168.1" y="81">34</text>
<text x="169.2" y="83.5">2</text>
<text x="175.1" y="79.5">VCC</text>
<text x="175.1" y="82.1">VCC1</text>
<text x="193.3" y="79.5">PF7(ADC7(TDI)</text>
<text x="213.2" y="83.5">33</text>
<text x="213.2" y="78.4">36</text>
<text x="253" y="78.4">6</text>
<text x="103.2" y="86">5</text>
<text x="111.6" y="86">6</text>
<text x="168.1" y="86">24</text>
<text x="168.1" y="88.6">44</text>
<text x="175.1" y="84.6">UVCC</text>
<text x="175.1" y="87.2">AVCC</text>
<text x="175.1" y="89.7">AVCC1</text>
<text x="198" y="84.6">PE2(HWB)</text>
<text x="204.5" y="87.2">PE6</text>
<text x="213.2" y="86">1</text>
<text x="169.2" y="93.7">3</text>
<text x="175.1" y="94.8">D-</text>
<text x="185.8" y="94.8">PC7(ICP3/CLK0/OC4A)</text>
<text x="197.1" y="92.2">PC6(OC1A)</text>
<text x="213.2" y="93.7">32</text>
<text x="213.2" y="91.1">31</text>
<text x="253" y="91.1">1</text>
<text x="253" y="93.7">2</text>
<text x="28.8" y="99.9">VCC</text>
<text x="38" y="101.3">P2</text>
<text x="38" y="98.7">P1</text>
<text x="169.2" y="96.2">4</text>
<text x="169.2" y="101.3">6</text>
<text x="175.1" y="97.3">D+</text>
<text x="185.9" y="99.9">PB7(OC0A/OC1C/RTS)</text>
<text x="213.2" y="101.3">30</text>
<text x="213.2" y="98.7">12</text>
<text x="253" y="96.2">3</text>
<text x="253" y="98.7">4</text>
<text x="253" y="101.3">5</text>
<text x="30.5" y="104.9">D</text>
<text x="31" y="102.4">D-</text>
<text x="31.1" y="107.5">ID</text>
<text x="32" y="104.9">+</text>
<text x="38" y="103.8">P3</text>
<text x="38" y="106.4">P4</text>
<text x="168.1" y="106.4">42</text>
<text x="175.1" y="102.4">UCAP</text>
<text x="175.1" y="107.5">AREF</text>
<text x="183.4" y="102.4">PB6(OC1B/OC4B/ADC13)</text>
<text x="183.4" y="104.9">PB5(OC1A/OC4B/ADC12)</text>
<text x="196.3" y="107.5">PB4(ADC11)</text>
<text x="213.2" y="106.4">28</text>
<text x="213.2" y="103.8">29</text>
<text x="253" y="103.8">6</text>
<text x="28.5" y="110">GND</text>
<text x="38" y="108.9">P5</text>
<text x="168.1" y="111.4">17</text>
<text x="175.1" y="112.6">XTAL1</text>
<text x="192.4" y="110">PB3(PDO/MISO)</text>
<text x="193.5" y="112.6">PB2(PDI/MISO)</text>
<text x="213.2" y="108.9">11</text>
<text x="213.2" y="111.4">10</text>
<text x="213.2" y="114">9</text>
<text x="168.1" y="119.1">16</text>
<text x="198.7" y="115.1">PB1(SCK)</text>
<text x="200.2" y="117.6">PB0(SS)</text>
<text x="213.2" y="116.5">8</text>
<text x="101.3" y="124.7" transform="rotate(-90 101.3 124.7)">1</text>
<text x="103.8" y="124.7" transform="rotate(-90 103.8 124.7)">2</text>
<text x="106.4" y="124.7" transform="rotate(-90 106.4 124.7)">3</text>
<text x="108.9" y="124.7" transform="rotate(-90 108.9 124.7)">4</text>
<text x="111.5" y="124.7" transform="rotate(-90 111.5 124.7)">5</text>
<text x="114" y="124.7" transform="rotate(-90 114 124.7)">6</text>
<text x="116.5" y="124.7" transform="rotate(-90 116.5 124.7)">7</text>
<text x="119.1" y="124.7" transform="rotate(-90 119.1 124.7)">8</text>
<text x="175.1" y="120.2">XTAL2</text>
<text x="186.4" y="122.7">PD7(OC4D/ADC10/T0)</text>
<text x="187.6" y="125.3">PD6(T1/OC4D/ADC9)</text>
<text x="213.2" y="121.6">27</text>
<text x="213.2" y="124.1">26</text>
<text x="168.1" y="131.8">15</text>
<text x="169.2" y="126.7">5</text>
<text x="175.1" y="127.8">UGND</text>
<text x="191.9" y="130.3">PD4(ICP1/ADC8)</text>
<text x="193.7" y="127.8">PD5(XCK/CTS)</text>
<text x="213.2" y="126.7">22</text>
<text x="213.2" y="129.2">25</text>
<text x="213.2" y="131.8">21</text>
<text x="253" y="131.8">1</text>
<text x="102.4" y="134.8" transform="rotate(-90 102.4 134.8)">VBAT</text>
<text x="105" y="134.1" transform="rotate(-90 105 134.1)">GND</text>
<text x="107.5" y="132.3" transform="rotate(-90 107.5 132.3)">CS</text>
<text x="110" y="133.8" transform="rotate(-90 110 133.8)">RES</text>
<text x="112.6" y="133.1" transform="rotate(-90 112.6 133.1)">D/C</text>
<text x="115.1" y="134.9" transform="rotate(-90 115.1 134.9)">SCLK</text>
<text x="117.6" y="134.5" transform="rotate(-90 117.6 134.5)">SDIN</text>
<text x="120.2" y="132.5" transform="rotate(-90 120.2 132.5)">NC</text>
<text x="168.1" y="134.3">23</text>
<text x="168.1" y="136.8">35</text>
<text x="175.1" y="132.9">GND</text>
<text x="175.1" y="135.4">GND1</text>
<text x="175.1" y="138">GND2</text>
<text x="192" y="135.4">PD2(INT2/RXD1)</text>
<text x="192.2" y="132.9">PD3(INT3/TXD1)</text>
<text x="193.3" y="138">PD1(INT1/SDA)</text>
<text x="213.2" y="134.3">20</text>
<text x="213.2" y="136.8">19</text>
<text x="253" y="134.3">2</text>
<text x="102.4" y="142.5" transform="rotate(-90 102.4 142.5)">GND</text>
<text x="120.2" y="142.5" transform="rotate(-90 120.2 142.5)">GND</text>
<text x="168.1" y="139.4">43</text>
<text x="175.1" y="140.5">GND3</text>
<text x="191.9" y="140.5">PD0(INT0/OC0B)</text>
<text x="213.2" y="139.4">18</text>
<text x="101.3" y="148.3" transform="rotate(-90 101.3 148.3)">9</text>
<text x="119.1" y="149.5" transform="rotate(-90 119.1 149.5)">10</text>
<text x="50.7" y="172.4">4</text>
<text x="50.7" y="169.9">5</text>
<text x="76.1" y="172.4">4</text>
<text x="76.1" y="169.9">5</text>
<text x="50.7" y="177.5">2</text>
<text x="50.7" y="174.9">3</text>
<text x="76.1" y="177.5">2</text>
<text x="76.1" y="174.9">3</text>
<text x="50.7" y="180">1</text>
<text x="76.1" y="180">1</text>
</g>
<g font-size="1.8" fill="#808080">
<text x="26.5" y="27">+5V</text>
<text x="55.9" y="30.5">U1</text>
<text x="123" y="39.7">+5V</text>
<text x="130.6" y="39.7">+5V</text>
<text x="26.5" y="50.9">GND</text>
<text x="39.2" y="63.6">GND</text>
<text x="55.9" y="71.2">INA219B</text>
<text x="49.3" y="76.2">GND</text>
</g>
<g font-size="1.8" fill="#c90d0c">
<text x="62.3" y="35.6">INA219</text>
<text x="58.5" y="38.2">Curr/Power Mon.</text>
<text x="58.5" y="66.1">VCC:</text>
<text x="66.1" y="66.1">3-5.5V</text>
<text x="94.8" y="83.4">SCK</text>
<text x="94.8" y="80.6">MISO</text>
<text x="115.6" y="83.2">MOSI</text>
<text x="115.6" y="80.8">+5</text>
<text x="94.8" y="85.9">RESET</text>
<text x="115.6" y="85.9">GND</text>
</g>
</svg>
